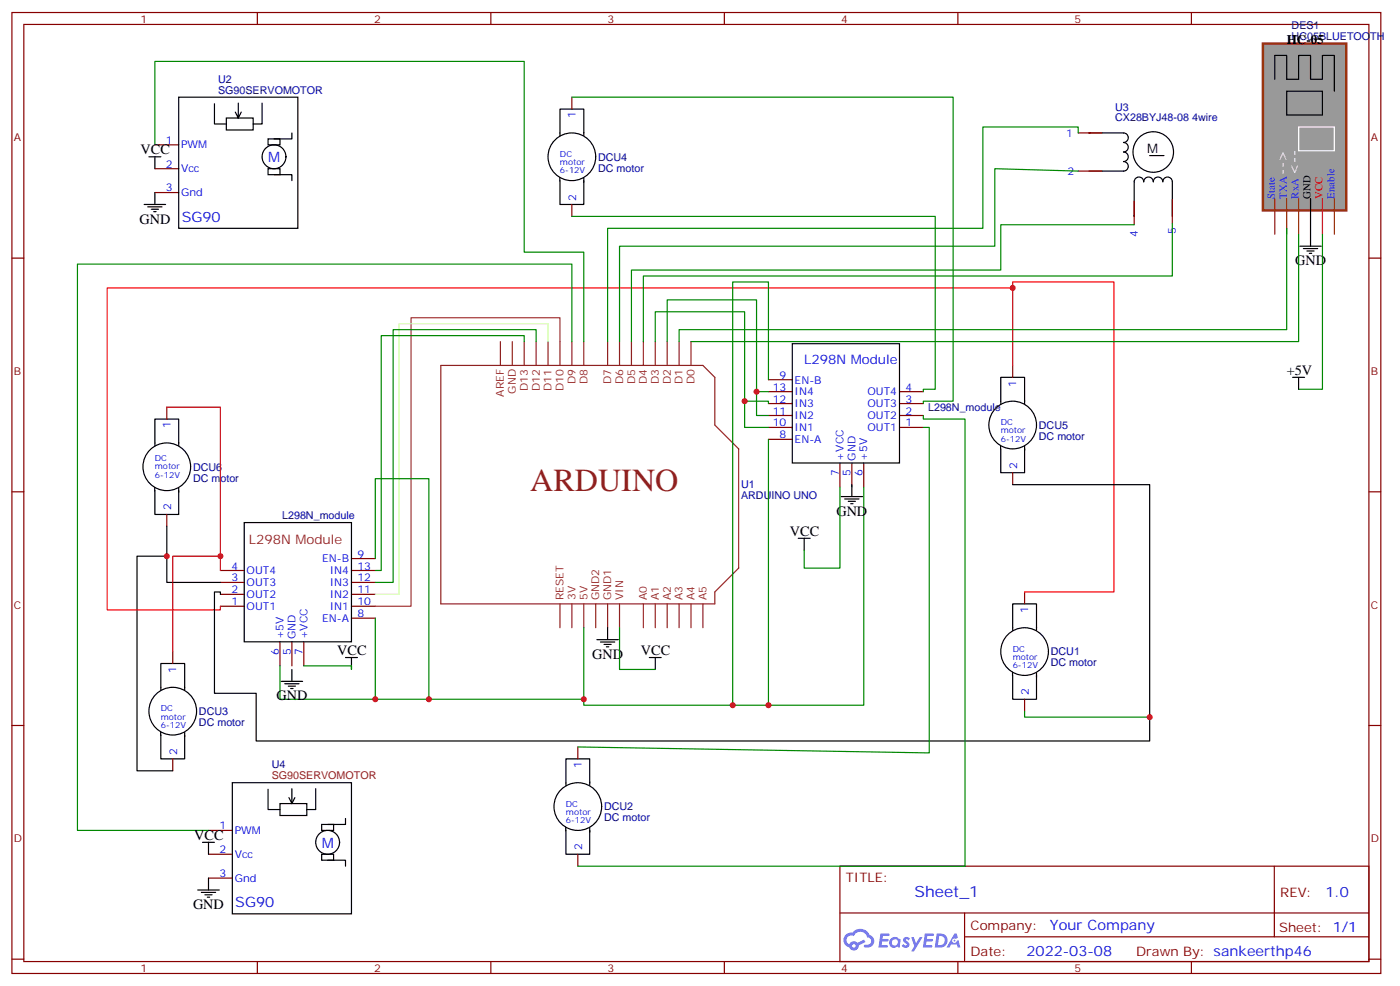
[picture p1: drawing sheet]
<svg xmlns="http://www.w3.org/2000/svg" width="415mm" height="292mm" viewBox="0 0 415 292" stroke-linecap="round" stroke-linejoin="round" font-family="sans-serif">
<g fill="none" stroke="#870000" stroke-width=".35">
<path d="M3.5 3.7h405.4v284.3h-405.4zM7.1 7.2h398.2v277.3h-398.2zM76.2 3.7v3.5M145.3 3.7v3.5M214.5 3.7v3.5M283.6 3.7v3.5M352.8 3.7v3.5M3.5 76.4h3.6M405.3 76.4h3.6M3.5 145.5h3.6M405.3 145.5h3.6M3.5 214.7h3.6"/>
<path d="M405.3 214.7h3.6M248.7 256.3h156.6v28.2h-156.6zM377.3 256.3v20.9M248.7 270.1h156.5M285.6 277.2h119.6M285.6 270.1v14.2M3.5 283.8h3.6M76.2 284.5v3.5M145.3 284.5v3.5M214.5 284.5v3.5M283.6 284.5v3.5M352.8 284.5v3.5"/>
<path d="M405.3 283.8h3.6"/>
</g>
<g fill="#5487ff">
<path d="M267.7 277.5a1.22 1.22 0 0 1 1.7 .2l-.4 .6a.47 .47 0 0 0-.3-.4 .47 .47 0 0 0-.5 .2l.1 .2a1.14 1.14 0 0 1 .8 1.8 1.14 1.14 0 0 1-1.9 0l-.2-.2 .5-.6 .7 .5a.29 .29 0 0 0 .3-.3 .29 .29 0 0 0-.2-.3 1.04 1.04 0 0 1-.6-1.7z"/>
<path d="M260.7 276.2h2.4l.3 .2-.2 .5-1.8 .1-.1 .8h1.5l.3 .4-.3 .4h-1.6l-.2 1.1h1.7l.2 .3-.2 .3-2.6 .1z"/>
<path d="M273.8 276.2h2.4l.3 .2-.1 .5-1.8 .1-.2 .8h1.6l.3 .4-.4 .4-1.6-.1-.1 1.1 1.7 .1 .2 .3-.2 .3-2.6 .1z"/>
<path d="M282.6 276.2h.7l.3 1.3-.6 .3a.69 .69 0 0 0-1 .3 .69 .69 0 0 0 .4 .9 .69 .69 0 0 0 .9-.6l.5-.2 .6 2.2h-.8l-.2-.9h-1.8l-.5 .9h-.8z"/>
<path d="M269.8 277.3h.8l.6 1.8 1.1-1.8h.9l-2.6 4.2h-.8l.9-1.5z"/>
<path d="M277.4 276.2l-.6 4.2h1.3a2.11 2.11 0 0 0 2.5-2.1 2.11 2.11 0 0 0-2.5-2.1zM278.1 277a1.39 1.39 0 0 1 1.7 1.4 1.39 1.39 0 0 1-1.8 1.2h-.3z"/>
<path d="M263.7 277.8a1.54 1.54 0 0 0-.1 2.2 1.54 1.54 0 0 0 2.2 .1l.6 .3 .3-2.3-.2-.3h-.4a1.49 1.49 0 0 0-2.4 0zM264 278.8a.94 .94 0 0 1 1.8 0 .94 .94 0 0 1-1.8 0z"/>
<path d="M250.4 276.6a2.18 2.18 0 0 0 1.1 3.7 1.44 1.44 0 0 0 1.6 .9 1.44 1.44 0 0 0 1.2-1.4l2-1.1-.5-.7-1.9 1a1.47 1.47 0 0 0-2.4 .4 1.39 1.39 0 0 1-.7-1.9 1.39 1.39 0 0 1 2-.5 2.12 2.12 0 0 1 2.2-1.3 2.12 2.12 0 0 1 1.9 1.7 1.14 1.14 0 0 1 1.1 1.4 1.14 1.14 0 0 1-1.7 .7 .43 .43 0 0 0-.5 .4 .43 .43 0 0 0 .4 .5 1.98 1.98 0 0 0 2.5-1.2 1.98 1.98 0 0 0-1.2-2.6 3.1 3.1 0 0 0-5.3-.6l-.9 .1zM252.3 279.9a.55 .55 0 0 1 1.1 0 .55 .55 0 0 1-1.1 0z"/>
<circle cx="282.6" cy="278.3" r=".26"/>
</g>
<g fill="none" stroke="#8c2424" stroke-width=".35">
<path d="M130.5 108.1h77.6l3.6 3.6v14.1l7 7v35.3l-7 7.1v3.5h-81.2zM148.2 101.1v7M151.7 101.1v7M155.2 101.1v7M158.7 101.1v7M162.3 101.1v7M165.8 101.1v7M169.3 101.1v7M172.9 101.1v7M179.9 101.1v7M183.4 101.1v7M187 101.1v7"/>
<path d="M190.5 101.1v7M194 101.1v7M197.6 101.1v7M201.1 101.1v7M204.6 101.1v7M165.8 178.7v7M169.3 178.7v7M172.9 178.7v7M176.4 178.7v7M179.9 178.7v7M183.4 178.7v7M190.5 178.7v7"/>
<path d="M194 178.7v7M197.6 178.7v7M201.1 178.7v7M204.6 178.7v7M208.1 178.7v7"/>
</g>
<g fill="none" stroke="#000" stroke-width=".35">
<path d="M52.9 28.8h35.3v38.8h-35.3zM63.5 30.7v6h3.5M67 34.9h8v3.6h-8zM70.6 30.5v4.4l-.9-1.7M71.4 33.2l-.8 1.7M77.6 30.5v6.2h-2.6M86.4 39.3v1.8h-5.3M165.8 39.3v-7h7.1v7M165.8 39.4v.9M172.9 39.2v.9M322.8 39.3h-.4h10.3a1.41 1.41 0 0 1 1.4 1.4 1.41 1.41 0 0 1-1.4 1.5 1.41 1.41 0 0 1 1.4 1.4 1.41 1.41 0 0 1-1.4 1.4 1.41 1.41 0 0 1 1.4 1.4 1.41 1.41 0 0 1-1.4 1.4 1.41 1.41 0 0 1 1.4 1.4 1.41 1.41 0 0 1-1.4 1.4h-10.3M44.1 46.4h3.5"/>
<path d="M45.9 46.4v3.5M45.9 57v3.5M79.4 41.1h3.5v1.8h-3.5zM79.4 49.9h3.5v1.8h-3.5zM81.1 51.7h5.3v1.7M165.8 52.5v1.1M165.8 53.4v7.1h7.1v-7.1M172.9 52.7v1.2M340.4 46h4.3M42.7 60.5h6.3M43.7 61.2h4.3M44.8 61.9h2.1"/>
<path d="M45.5 62.6h.7M335.8 63.7v.3v-10.2a1.41 1.41 0 0 1 1.5-1.4 1.41 1.41 0 0 1 1.4 1.4 1.41 1.41 0 0 1 1.4-1.4 1.41 1.41 0 0 1 1.4 1.4 1.41 1.41 0 0 1 1.4-1.4 1.41 1.41 0 0 1 1.4 1.4 1.41 1.41 0 0 1 1.4-1.4 1.41 1.41 0 0 1 1.4 1.4v10.2M234.6 101.7h31.7v35.3h-31.7zM303.4 118.7v-7h-7.1l.1 7.9M303.4 118.6v.9M45.9 131.1v-7.1h7v7.1M45.9 131.1v.9M52.9 130.9v1M296.3 131.9v1.1M296.3 132.8v7.1h7.1v-7.1M303.4 132.1v1.2M45.8 144.2v1.1"/>
<path d="M45.9 145.2v7h7v-7M49.4 155.8v16.5h15.9M52.9 144.4v1.3M72.3 154.6h31.8v35.3h-31.8zM236.4 159.3h3.5M238.1 159.3v3.5M249.1 146.9h6.3M250.1 147.6h4.3M251.2 148.3h2.1M251.9 149h.7M252.2 143.4v3.5M299.9 143.4h40.5v75.9h-264.6v-14.2h-12.3v-29.9h1.8v.7"/>
<path d="M49.4 164.6h-8.8v63.5h10.6M86.4 198.1v3.5M102.3 194.6h3.5M104.1 194.6v3.5M176.7 189.3h6.4M177.8 190h4.2M178.9 190.7h2.1M179.6 191.4h.7M179.9 185.7v3.6M192.3 194.6h3.5M194 194.6v3.5M299.8 198.9v1.1"/>
<path d="M299.9 199.8v7.1h7v-7.1M306.9 185.7v-7h-7v8M306.9 185.6v.9M306.9 199.1v1.2M47.6 216.5v1.1M47.6 203.4v-7.1h7.1v7.1M47.6 217.5v7h7.1v-7M47.6 203.4v.9M54.7 203.2v1M54.7 216.7v1.3M83.3 201.6h6.3M84.3 202.3h4.2"/>
<path d="M85.4 203h2.1M86.1 203.7h.7M68.8 231.6h35.3v38.8h-35.3zM79.4 233.5v6h3.5M82.9 237.8h7.9v3.5h-7.9zM86.4 233.4v4.4l-.9-1.8M87.3 236l-.9 1.8M93.5 233.4v6.1h-2.7M174.6 231.6v-7.1h-7v8M174.6 231.5v.9M60 249.2h3.5M61.7 249.2v3.6"/>
<path d="M61.7 259.8v3.5M95.2 243.9h3.6v1.8h-3.6zM95.2 252.8h3.6v1.7h-3.6zM97 254.5h5.3v1.8M102.3 242.2v1.7h-5.3M167.5 244.7v1.1M167.6 245.7v7.1h7v-7.1M174.6 245v1.2M58.6 263.3h6.3M59.6 264.1h4.3M60.7 264.8h2.1M61.4 265.5h.7"/>
<circle cx="81.1" cy="46.4" r="3.5"/>
<circle cx="169.3" cy="46.4" r="7.1"/>
<circle cx="341.5" cy="45" r="6"/>
<circle cx="49.4" cy="138.1" r="7.1"/>
<circle cx="299.9" cy="125.8" r="7.1"/>
<circle cx="303.4" cy="192.8" r="7.1"/>
<circle cx="51.2" cy="210.4" r="7.1"/>
<circle cx="171.1" cy="238.7" r="7.1"/>
<circle cx="97" cy="249.2" r="3.5"/>
</g>
<g fill="none" stroke="#870000" stroke-width=".35">
<path d="M169.3 28.8v3.5M319.3 39.3h7M45.9 42.9h7M45.9 49.9h7M45.9 57h7M319.3 50.6h7M335.8 59.4v7.1M347.1 59.1v7M169.3 60.5v3.5M227.5 119.4h7.1M227.5 115.9h7.1M227.5 112.4h7.1"/>
<path d="M266.3 119.4h7.1M266.3 115.9h7.1M299.9 108.1v3.6M49.4 120.5v3.5M227.5 126.5h7.1M227.5 122.9h7.1M227.5 130h7.1M248.7 137.1v7M252.2 137.1v7M255.8 137.1v7M266.3 126.5h7.1M266.3 122.9h7.1"/>
<path d="M299.9 139.9v3.5M49.4 152.2v3.6M65.3 179.4h7M65.3 175.9h7M65.3 172.3h7M65.3 168.8h7M104.1 179.4h7M104.1 175.9h7M104.1 172.3h7M104.1 168.8h7M104.1 165.3h7M303.4 175.2v3.5"/>
<path d="M51.2 192.8v3.5M82.9 190v7M86.4 190v7M90 190v7M104.1 182.9h7M303.4 206.9v3.5M51.2 224.5v3.6M171.1 221v3.5M61.7 245.7h7.1M61.7 252.8h7.1M61.7 259.8h7.1M171.1 252.8v3.5"/>
</g>
<path d="M165.8 101.1v-7.1h-44.1v85.4h-10.6" fill="none" stroke="#906" stroke-width=".35"/>
<path d="M162.3 101.1v-5.3h-44.1v80.1h-7.1" fill="none" stroke="#cf9" stroke-width=".35"/>
<g fill="none" stroke="#008700" stroke-width=".35">
<path d="M169.3 28.8h112.9v89.9h-8.8v.7M319.3 39.3v-1.7h-28.3v30h-111.1v33.5M45.9 42.9v-24.7h109.3v56.4h17.7v26.5M319.3 50.6l-24.7-.7v22.9h-111.2v28.3M169.3 64h107.6v51.2h-3.5v.7M335.8 66.5h-39.5v13.4h-109.3v21.2M347.1 66.1v15.6h-156.6v19.4M155.2 101.1v-1.8h-42.3v69.5h-1.8M158.7 101.1v-3.6h-42.3v74.8h-5.3M169.3 101.1v-23h-146.4v167.6h38.8M194 101.1v-8.8h26.5v26.4h7v.7M197.6 101.1v-12.4h26.4v27.2h3.5"/>
<path d="M220.5 118.7v7.8h7M224 115.9v7h3.5M227.5 112.4v-29h-10.5v125.3M227.5 130v78.7M273.4 126.5h1.8v96.3l-104.1-1.8M248.7 144.1v24h-10.6v-5.3M255.8 144.1v64.6h-82.9v-1.8M111.1 165.3v-23.7h15.9v65.3M90 197h14.1v1.1M111.1 182.9v24M172.9 185.7v21.2h-90v-9.9M183.4 185.7v12.4h10.6"/>
<path d="M303.4 210.4v1.8h37"/>
</g>
<path d="M49.4 120.5h15.9v48.3M65.3 164.6h-14.1v28.2" fill="none" stroke="#c00" stroke-width=".35"/>
<path d="M299.9 85.2v-1.8h29.9v91.8h-26.4M299.9 108.1v-22.9h-268.2v95.2h33.6v-1" fill="none" stroke="#f00" stroke-width=".35"/>
<path d="M373.9 12.9h24.7v49.4h-24.7z" fill="#999" stroke="#930" stroke-width=".71"/>
<path d="M377.5 23.5v-7.1h3.5v7.1h3.5v-7.1h3.6v7.1h3.5v-7.1h3.5v10.6M381 27h10.6v7h-10.6zM388.1 58.7v14.1M384.9 72.8h6.3M385.9 73.6h4.3M387 74.3h2.1M387.7 75h.7M382.8 111.7h3.5M384.5 111.7v3.5" fill="none" stroke="#000" stroke-width=".35"/>
<path d="M384.5 37.6h10.6v7h-10.6z" fill="none" stroke="#fff" stroke-width=".35"/>
<path d="M377.5 58.7v10.6M381 58.7v10.6M384.5 58.7v10.6M395.1 58.7v10.6" fill="none" stroke="#930" stroke-width=".35"/>
<path d="M391.6 58.7v10.6" fill="none" stroke="#f00" stroke-width=".35"/>
<path d="M381 67.6v29.9h-179.9v3.6M384.5 69.3v31.8h-179.9M391.6 69.3v45.9h-7.1M273.4 122.9v1.1h12.4v132.3h-114.7" fill="none" stroke="#008700" stroke-width=".35"/>
<g fill="#c00">
<circle cx="65.3" cy="164.6" r=".88"/>
<circle cx="49.4" cy="164.6" r=".88"/>
<circle cx="172.9" cy="206.9" r=".88"/>
<circle cx="111.1" cy="206.9" r=".88"/>
<circle cx="127" cy="206.9" r=".88"/>
<circle cx="217" cy="208.7" r=".88"/>
<circle cx="227.5" cy="208.7" r=".88"/>
<circle cx="224" cy="115.9" r=".88"/>
<circle cx="220.5" cy="118.7" r=".88"/>
<circle cx="299.9" cy="85.2" r=".88"/>
<circle cx="340.4" cy="212.2" r=".88"/>
</g>
<text font-size="9.5" fill="#8d2323" x="157" y="145.2">ARDUINO</text>
<text font-size="4.6" fill="#00f" x="270.8" y="265.3">Sheet_1</text>
<g font-size="4.2">
<text x="41.6" y="45.7">VCC</text>
<text x="41.3" y="66.1">GND</text>
<text x="383.5" y="78.5">GND</text>
<text x="381" y="110.9">+5V</text>
<text x="247.6" y="152.6">GND</text>
<text x="233.9" y="158.6">VCC</text>
<text x="99.8" y="193.9">VCC</text>
<text x="175.3" y="194.9">GND</text>
<text x="189.8" y="193.9">VCC</text>
<text x="81.8" y="207.3">GND</text>
<text x="57.5" y="248.5">VCC</text>
<text x="57.1" y="269">GND</text>
</g>
<g font-size="4.2" fill="#00f">
<text x="79.4" y="48">M</text>
<text x="53.8" y="65.6">SG90</text>
<text x="95.2" y="250.8">M</text>
<text x="69.7" y="268.5">SG90</text>
<text x="392.5" y="265.6">1.0</text>
<text x="310.9" y="275.1">Your Company</text>
<text x="304" y="282.9">2022-03-08</text>
</g>
<g font-size="4.2" fill="#fff">
<text x="381" y="51.7" transform="rotate(-90 381 51.7)">--&gt;</text>
<text x="384.5" y="51.7" transform="rotate(-90 384.5 51.7)">&lt;--</text>
</g>
<g font-size="3.9">
<text x="381" y="12.9">HC-05</text>
<text x="339.7" y="45.3">M</text>
</g>
<text font-size="3.9" fill="#00f" x="238.1" y="107.8">L298N Module</text>
<text font-size="3.9" fill="#8d2323" x="73.7" y="160.9">L298N Module</text>
<g font-size="3.9" fill="#800">
<text x="250.5" y="260.9">TITLE:</text>
<text x="379.1" y="265.6">REV:</text>
<text x="287.4" y="275.1">Company:</text>
<text x="378.7" y="275.7">Sheet: 1/1</text>
<text x="287.4" y="282.8">Date:</text>
<text x="336.4" y="282.8">Drawn By: sankeerthp46</text>
</g>
<g font-size="3.2" fill="#800">
<text x="41.6" y="6.7">1</text>
<text x="110.8" y="6.7">2</text>
<text x="179.9" y="6.7">3</text>
<text x="249.1" y="6.7">4</text>
<text x="318.2" y="6.7">5</text>
<text x="4.1" y="41.8">A</text>
<text x="405.9" y="41.8">A</text>
<text x="4.1" y="110.9">B</text>
<text x="405.9" y="110.9">B</text>
<text x="4.1" y="180.1">C</text>
<text x="405.9" y="180.1">C</text>
<text x="4.1" y="249.2">D</text>
<text x="405.9" y="249.2">D</text>
<text x="41.6" y="287.5">1</text>
<text x="110.8" y="287.5">2</text>
<text x="179.9" y="287.5">3</text>
<text x="249.1" y="287.5">4</text>
<text x="318.2" y="287.5">5</text>
</g>
<g font-size="3.2" fill="#000080">
<text x="382.4" y="11.8">HC05BLUETOOTH</text>
<text x="382.5" y="8.6">DES1</text>
<text x="64.6" y="27.7">SG90SERVOMOTOR</text>
<text x="64.6" y="24.5">U2</text>
<text x="330.2" y="35.9">CX28BYJ48-08 4wire</text>
<text x="330.2" y="32.7">U3</text>
<text x="177.1" y="47.5">DCU4</text>
<text x="177.1" y="50.8">DC motor</text>
<text x="274.8" y="121.5">L298N_module</text>
<text x="307.6" y="130.1">DC motor</text>
<text x="307.6" y="126.9">DCU5</text>
<text x="57.1" y="142.5">DC motor</text>
<text x="57.1" y="139.3">DCU6</text>
<text x="219.4" y="147.6">ARDUINO UNO</text>
<text x="219.4" y="144.5">U1</text>
<text x="83.5" y="153.6">L298N_module</text>
<text x="311.1" y="197.2">DC motor</text>
<text x="311.1" y="193.9">DCU1</text>
<text x="58.9" y="214.8">DC motor</text>
<text x="58.9" y="211.6">DCU3</text>
<text x="80.4" y="227.4">U4</text>
<text x="178.9" y="239.8">DCU2</text>
<text x="178.9" y="243">DC motor</text>
</g>
<g font-size="3.2" fill="#00f">
<text x="170.4" y="35" transform="rotate(-90 170.4 35)">1</text>
<text x="315.7" y="40.4">1</text>
<text x="49.1" y="42.5">1</text>
<text x="53.6" y="43.9">PWM</text>
<text x="49.1" y="49.6">2</text>
<text x="53.6" y="51">Vcc</text>
<text x="316.1" y="51.7">2</text>
<text x="49.1" y="56.6">3</text>
<text x="53.6" y="58">Gnd</text>
<text x="170.6" y="59.3" transform="rotate(-90 170.6 59.3)">2</text>
<text x="336.9" y="70" transform="rotate(-90 336.9 70)">4</text>
<text x="348.2" y="69.3" transform="rotate(-90 348.2 69.3)">5</text>
<text x="230.8" y="112.1">9</text>
<text x="235.3" y="113.5">EN-B</text>
<text x="228.8" y="119.1">12</text>
<text x="228.8" y="115.6">13</text>
<text x="235.3" y="117">IN4</text>
<text x="256.9" y="117">OUT4</text>
<text x="268.1" y="119.1">3</text>
<text x="268.1" y="115.6">4</text>
<text x="300.9" y="114.4" transform="rotate(-90 300.9 114.4)">1</text>
<text x="228.8" y="122.7">11</text>
<text x="235.3" y="124.1">IN2</text>
<text x="235.3" y="120.5">IN3</text>
<text x="256.9" y="124.1">OUT2</text>
<text x="256.9" y="120.5">OUT3</text>
<text x="268.1" y="122.7">2</text>
<text x="50.4" y="126.7" transform="rotate(-90 50.4 126.7)">1</text>
<text x="228.8" y="126.2">10</text>
<text x="230.8" y="129.7">8</text>
<text x="235.3" y="131.1">EN-A</text>
<text x="235.3" y="127.6">IN1</text>
<text x="256.9" y="127.6">OUT1</text>
<text x="268.1" y="126.2">1</text>
<text x="249.8" y="136.3" transform="rotate(-90 249.8 136.3)">+VCC</text>
<text x="253.3" y="136.3" transform="rotate(-90 253.3 136.3)">GND</text>
<text x="256.8" y="136.3" transform="rotate(-90 256.8 136.3)">+5V</text>
<text x="248.4" y="140.8" transform="rotate(-90 248.4 140.8)">7</text>
<text x="251.9" y="140.8" transform="rotate(-90 251.9 140.8)">5</text>
<text x="255.4" y="140.8" transform="rotate(-90 255.4 140.8)">6</text>
<text x="301.2" y="138.7" transform="rotate(-90 301.2 138.7)">2</text>
<text x="50.7" y="151" transform="rotate(-90 50.7 151)">2</text>
<text x="95.4" y="166.4">EN-B</text>
<text x="105.8" y="165">9</text>
<text x="68.5" y="172">3</text>
<text x="68.5" y="168.5">4</text>
<text x="73" y="173.5">OUT3</text>
<text x="73" y="169.9">OUT4</text>
<text x="97.6" y="173.5">IN3</text>
<text x="97.6" y="169.9">IN4</text>
<text x="105.8" y="172">12</text>
<text x="105.8" y="168.5">13</text>
<text x="68.5" y="179.1">1</text>
<text x="68.5" y="175.6">2</text>
<text x="73" y="177">OUT2</text>
<text x="97.6" y="177">IN2</text>
<text x="105.8" y="179.1">10</text>
<text x="105.8" y="175.6">11</text>
<text x="73" y="180.5">OUT1</text>
<text x="95.4" y="184">EN-A</text>
<text x="97.6" y="180.5">IN1</text>
<text x="105.8" y="182.6">8</text>
<text x="304.4" y="181.4" transform="rotate(-90 304.4 181.4)">1</text>
<text x="84" y="189.2" transform="rotate(-90 84 189.2)">+5V</text>
<text x="87.5" y="189.2" transform="rotate(-90 87.5 189.2)">GND</text>
<text x="91" y="189.2" transform="rotate(-90 91 189.2)">+VCC</text>
<text x="82.5" y="193.7" transform="rotate(-90 82.5 193.7)">6</text>
<text x="86.1" y="193.7" transform="rotate(-90 86.1 193.7)">5</text>
<text x="89.6" y="193.7" transform="rotate(-90 89.6 193.7)">7</text>
<text x="52.2" y="199" transform="rotate(-90 52.2 199)">1</text>
<text x="304.7" y="205.7" transform="rotate(-90 304.7 205.7)">2</text>
<text x="52.4" y="223.4" transform="rotate(-90 52.4 223.4)">2</text>
<text x="172.2" y="227.3" transform="rotate(-90 172.2 227.3)">1</text>
<text x="65" y="245.4">1</text>
<text x="69.5" y="246.8">PWM</text>
<text x="172.4" y="251.6" transform="rotate(-90 172.4 251.6)">2</text>
<text x="65" y="252.4">2</text>
<text x="69.5" y="253.8">Vcc</text>
<text x="65" y="259.5">3</text>
<text x="69.5" y="260.9">Gnd</text>
</g>
<g font-size="3.2" fill="#03f">
<text x="377.5" y="58.7" transform="rotate(-90 377.5 58.7)">State</text>
<text x="381" y="58.7" transform="rotate(-90 381 58.7)">TXA</text>
<text x="384.5" y="58.7" transform="rotate(-90 384.5 58.7)">RxA</text>
<text x="395.1" y="58.7" transform="rotate(-90 395.1 58.7)">Enable</text>
</g>
<text font-size="3.2" x="388.1" y="58.7" transform="rotate(-90 388.1 58.7)">GND</text>
<text font-size="3.2" fill="#f00" x="391.6" y="58.7" transform="rotate(-90 391.6 58.7)">VCC</text>
<g font-size="3.2" fill="#8d2323">
<text x="170.4" y="113.6" transform="rotate(-90 170.4 113.6)">D9</text>
<text x="173.9" y="113.6" transform="rotate(-90 173.9 113.6)">D8</text>
<text x="181" y="113.6" transform="rotate(-90 181 113.6)">D7</text>
<text x="184.5" y="113.6" transform="rotate(-90 184.5 113.6)">D6</text>
<text x="188" y="113.6" transform="rotate(-90 188 113.6)">D5</text>
<text x="191.6" y="113.6" transform="rotate(-90 191.6 113.6)">D4</text>
<text x="195.1" y="113.6" transform="rotate(-90 195.1 113.6)">D3</text>
<text x="198.6" y="113.6" transform="rotate(-90 198.6 113.6)">D2</text>
<text x="202.1" y="113.6" transform="rotate(-90 202.1 113.6)">D1</text>
<text x="205.7" y="113.6" transform="rotate(-90 205.7 113.6)">D0</text>
<text x="149.2" y="117.4" transform="rotate(-90 149.2 117.4)">AREF</text>
<text x="152.8" y="116.5" transform="rotate(-90 152.8 116.5)">GND</text>
<text x="156.3" y="115.7" transform="rotate(-90 156.3 115.7)">D13</text>
<text x="159.8" y="115.7" transform="rotate(-90 159.8 115.7)">D12</text>
<text x="163.3" y="115.7" transform="rotate(-90 163.3 115.7)">D11</text>
<text x="166.9" y="115.7" transform="rotate(-90 166.9 115.7)">D10</text>
<text x="166.9" y="177.6" transform="rotate(-90 166.9 177.6)">RESET</text>
<text x="170.4" y="177.6" transform="rotate(-90 170.4 177.6)">3V</text>
<text x="173.9" y="177.6" transform="rotate(-90 173.9 177.6)">5V</text>
<text x="177.4" y="177.6" transform="rotate(-90 177.4 177.6)">GND2</text>
<text x="181" y="177.6" transform="rotate(-90 181 177.6)">GND1</text>
<text x="184.5" y="177.6" transform="rotate(-90 184.5 177.6)">VIN</text>
<text x="191.6" y="177.6" transform="rotate(-90 191.6 177.6)">A0</text>
<text x="195.1" y="177.6" transform="rotate(-90 195.1 177.6)">A1</text>
<text x="198.6" y="177.6" transform="rotate(-90 198.6 177.6)">A2</text>
<text x="202.1" y="177.6" transform="rotate(-90 202.1 177.6)">A3</text>
<text x="205.7" y="177.6" transform="rotate(-90 205.7 177.6)">A4</text>
<text x="209.2" y="177.6" transform="rotate(-90 209.2 177.6)">A5</text>
<text x="80.4" y="230.5">SG90SERVOMOTOR</text>
</g>
<g font-size="2.5" fill="#00f">
<text x="165.8" y="46.4">DC</text>
<text x="165.8" y="48.9">motor</text>
<text x="165.8" y="51.3">6-12V</text>
<text x="296.3" y="125.8">DC</text>
<text x="296.3" y="128.2">motor</text>
<text x="296.3" y="130.7">6-12V</text>
<text x="45.9" y="136.3">DC</text>
<text x="45.9" y="138.8">motor</text>
<text x="45.9" y="141.3">6-12V</text>
<text x="299.9" y="192.8">DC</text>
<text x="299.9" y="195.3">motor</text>
<text x="299.9" y="197.7">6-12V</text>
<text x="47.6" y="210.4">DC</text>
<text x="47.6" y="212.9">motor</text>
<text x="47.6" y="215.4">6-12V</text>
<text x="167.6" y="238.7">DC</text>
<text x="167.6" y="241.1">motor</text>
<text x="167.6" y="243.6">6-12V</text>
</g>
</svg>
